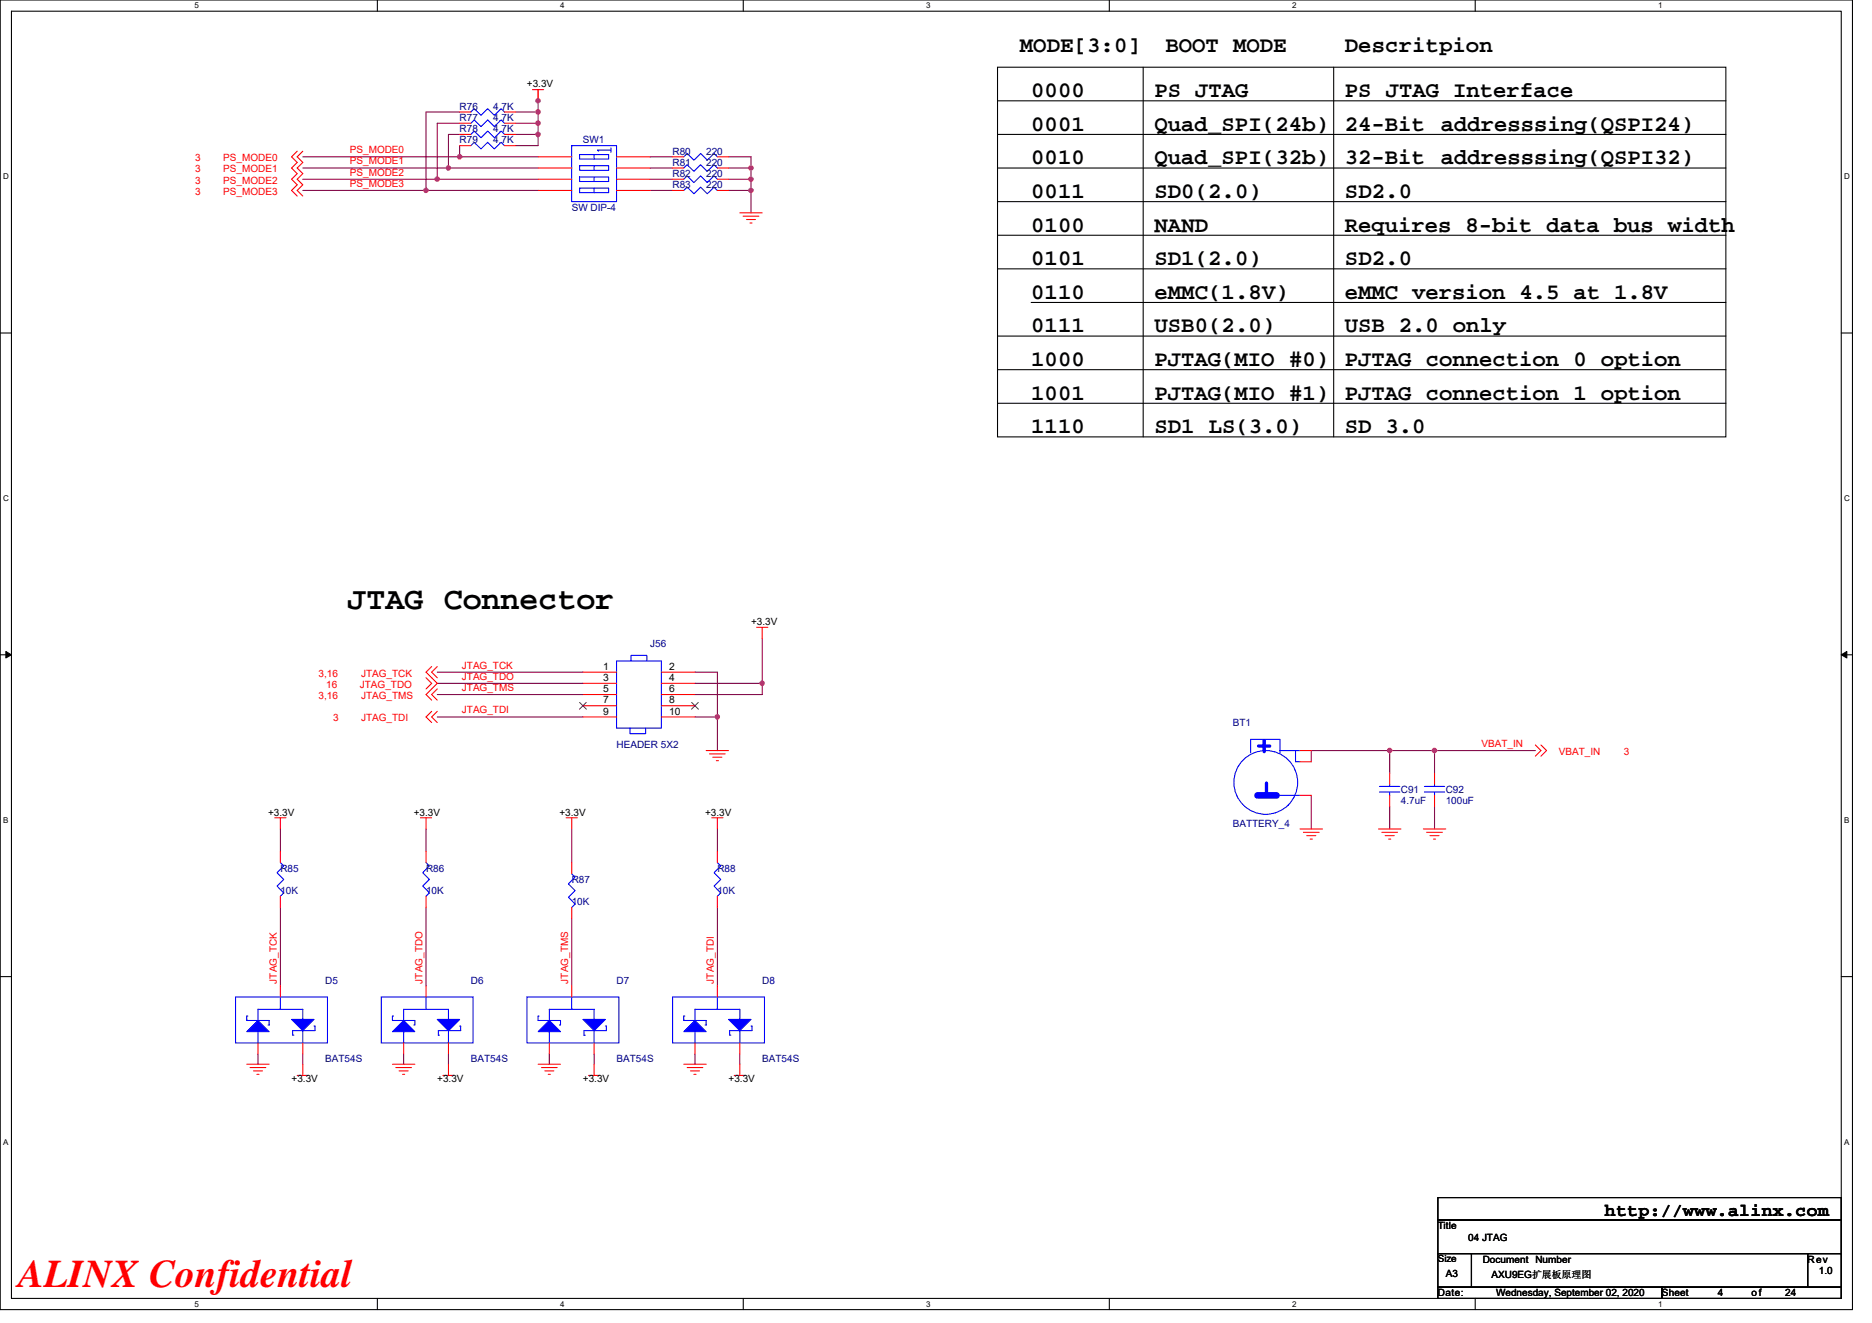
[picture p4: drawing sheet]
<svg xmlns="http://www.w3.org/2000/svg" width="297mm" height="210mm" viewBox="0 0 297 210" stroke-linecap="round" stroke-linejoin="round" font-family="sans-serif">
<path d="M0 0h293.9v207.9h-293.9zM1.8 1.8h290.4v204.3h-290.4z" fill="none" stroke="#000" stroke-width=".17"/>
<g fill="#fff">
<path d="M30.8 .2h.7v1.4h-.7z"/>
<path d="M30.8 206.3h.7v1.4h-.7z"/>
</g>
<path d="M59.9 0v1.8M59.9 206.1v1.8" fill="none" stroke="#000" stroke-width=".17"/>
<g fill="#fff">
<path d="M88.9 .2h.7v1.4h-.7z"/>
<path d="M88.9 206.3h.7v1.4h-.7z"/>
</g>
<path d="M117.9 0v1.8M117.9 206.1v1.8" fill="none" stroke="#000" stroke-width=".17"/>
<g fill="#fff">
<path d="M147 .2h.7v1.4h-.7z"/>
<path d="M147 206.3h.7v1.4h-.7z"/>
</g>
<path d="M176 0v1.8M176 206.1v1.8" fill="none" stroke="#000" stroke-width=".17"/>
<g fill="#fff">
<path d="M205 .2h.7v1.4h-.7z"/>
<path d="M205 206.3h.7v1.4h-.7z"/>
</g>
<path d="M234.1 0v1.8M234.1 206.1v1.8" fill="none" stroke="#000" stroke-width=".17"/>
<g fill="#fff">
<path d="M263.1 .2h.7v1.4h-.7z"/>
<path d="M263.1 206.3h.7v1.4h-.7z"/>
<path d="M.5 27.3h.9v1.4h-.9z"/>
<path d="M292.6 27.3h.9v1.4h-.9z"/>
<path d="M.5 78.4h.9v1.4h-.9z"/>
<path d="M292.6 78.4h.9v1.4h-.9z"/>
</g>
<path d="M0 52.9h1.8M292.2 52.9h1.7" fill="none" stroke="#000" stroke-width=".17"/>
<g fill="#fff">
<path d="M.5 129.5h.8v1.4h-.8z"/>
<path d="M292.6 129.5h.9v1.4h-.9z"/>
</g>
<path d="M0 103.9h1.8M292.2 103.9h1.7" fill="none" stroke="#000" stroke-width=".17"/>
<path d="M.9 103.4l.9 .5-.9 .5zM292.2 103.9l.8-.5v1z" fill="#000" stroke="#000" stroke-width=".16"/>
<g fill="#fff">
<path d="M.5 180.5h.8v1.4h-.8z"/>
<path d="M292.6 180.5h.9v1.4h-.9z"/>
</g>
<g fill="none" stroke="#000" stroke-width=".17">
<path d="M158.3 10.7h115.6v58.6h-115.6zM158.3 16h115.6M181.4 10.7v58.6M211.6 10.7v58.6M158.3 21.3h115.6M158.3 26.7h115.6M158.3 32h115.6M158.3 37.3h115.6M158.3 42.7h115.6M158.3 53.3h115.6M158.3 58.7h115.6M163.6 48h110.3"/>
<path d="M158.3 64h115.6M0 155h1.8M292.2 155h1.7M228.2 190.1h64v3.5h-64zM228.2 193.6h64v5.4h-64zM228.2 199h5.3v5.3h-5.3zM233.5 199h53.3v5.3h-53.3zM286.8 199h5.4v5.3h-5.4zM228.2 204.3h35.5v1.8h-35.5zM263.7 204.3h28.5v1.8h-28.5z"/>
</g>
<g fill="none" stroke="#800040" stroke-width=".17">
<path d="M72.9 19.6h-3.5v8.8M72.9 17.8h-5.3v12.4M81.8 17.8h3.6M81.8 19.6h3.6M85.4 17.8v1.8M85.4 19.6v1.7M85.4 14.2v3.6M48 30.2h19.6M48 26.7h23.2M48 28.4h21.4M48 24.9h24.9M67.6 30.2h17.8"/>
<path d="M69.4 28.4h16M71.2 26.7h14.2M72.9 24.9h12.5M72.9 23.1v1.8M72.9 21.3h-1.7v5.4M81.8 21.3h3.6M85.4 21.3v1.8h-3.6M103.2 24.9h3.5M103.2 26.7h3.5M103.2 28.4h3.5M103.2 30.2h3.5M115.6 28.4h3.6"/>
<path d="M115.6 30.2h3.6v3.6M115.6 24.9h3.6v1.8M115.6 26.7h3.6M119.2 28.4v1.8M119.2 26.7v1.7M69.4 106.7h23.1M69.4 108.5h23.1M69.4 110.2h23.1M69.4 113.8h23.1M110.3 106.7h3.5v7.1M110.3 108.5h10.6M110.3 113.8h3.5"/>
<path d="M113.8 113.8v5.3M120.9 108.5v1.7h-10.6M120.9 101.3v7.2M220.5 119.1h7.1v3.6M220.5 119.1h-12.4v1.8M220.5 119.1v3.6M227.6 119.1h16M44.5 131.6v3.5M67.6 131.6v3.5M90.7 131.6v5.3M113.8 131.6v3.5M208.1 126.2v5.4"/>
<path d="M220.5 128v3.6M227.6 128v3.6M44.5 144v12.5M67.6 144v12.5M90.7 145.8v10.7M113.8 144v12.5M40.9 167.3v1.6M48 167.3v1.6M64 167.3v1.6M71.2 167.3v1.6M87.2 167.3v1.6M94.3 167.3v1.6"/>
<path d="M110.3 167.3v1.6M117.4 167.3v1.6"/>
</g>
<g fill="#f0f" stroke="#f0f" stroke-width=".17">
<circle cx="72.9" cy="24.9" r=".35"/>
<circle cx="71.1" cy="26.7" r=".35"/>
<circle cx="69.4" cy="28.4" r=".35"/>
<circle cx="67.6" cy="30.2" r=".35"/>
<circle cx="85.4" cy="17.8" r=".35"/>
<circle cx="85.4" cy="21.3" r=".35"/>
<circle cx="85.4" cy="19.5" r=".35"/>
<circle cx="119.2" cy="28.4" r=".35"/>
<circle cx="119.2" cy="26.7" r=".35"/>
<circle cx="119.2" cy="30.2" r=".35"/>
<circle cx="227.6" cy="119.1" r=".35"/>
<circle cx="220.5" cy="119.1" r=".35"/>
<circle cx="85.4" cy="16" r=".35"/>
<circle cx="113.8" cy="113.8" r=".35"/>
<circle cx="120.9" cy="108.4" r=".35"/>
</g>
<g fill="none" stroke="#f00" stroke-width=".17">
<path d="M72.9 19.6h1.8M72.9 17.8h1.8M80 19.6h1.8M80 17.8h1.8M84.5 14.2h1.8M85.4 14.2v1.8M47.2 24l-.9 .9 .9 .9-.9 .9 .9 .9-.9 .8 .9 .9-.9 .9 .9 .9M48 24l-.8 .9 .8 .9-.8 .9 .8 .9-.8 .8 .8 .9-.8 .9 .8 .9M72.9 23.1h1.8M72.9 21.3h1.8M80 23.1h1.8M80 21.3h1.8"/>
<path d="M85.4 24.9h5.3M85.4 26.7h5.3M85.4 28.4h5.3M85.4 30.2h5.3M97.8 24.9h5.4M97.8 26.7h5.4M97.8 28.4h5.4M97.8 30.2h5.4M106.7 30.2h1.8M106.7 24.9h1.8M106.7 26.7h1.8M106.7 28.4h1.8"/>
<path d="M113.8 30.2h1.8M113.8 24.9h1.8M113.8 26.7h1.8M113.8 28.4h1.8M117.4 33.8h3.5M117.9 34.3h2.5M118.4 34.8h1.5M119 35.4h.3M120.1 99.6h1.7M120.9 99.6v1.7M67.6 107.6l.9 .9-.9 .8M68.5 105.8l-.9 .9 1.8 1.8-1.8 1.7 .9 .9"/>
<path d="M68.5 112.9l-.9 .9 .9 .9M69.4 105.8l-.9 .9 .9 .9M69.4 109.3l-.9 .9 .9 .9M69.4 112.9l-.9 .9 .9 .9M92.5 106.7h5.3M92.5 108.5h5.3M92.5 110.2h5.3M92.5 112h5.3M92.5 113.8h5.3M104.9 106.7h5.4M104.9 108.5h5.4M104.9 110.2h5.4"/>
<path d="M104.9 112h5.4M104.9 113.8h5.4M112.1 119.1h3.5M112.6 119.7h2.5M206.3 119.1h1.8M243.6 118.2l.9 .9-.9 .9M244.5 118.2l.9 .9-.9 .9M43.6 129.8h1.8M44.5 129.8v1.8M44.5 135.1v1.8M66.7 129.8h1.8M67.6 129.8v1.8"/>
<path d="M67.6 135.1v1.8M89.8 129.8h1.8M90.7 129.8v1.8M90.7 136.9v1.8M112.9 129.8h1.8M113.1 120.2h1.5M113.7 120.7h.3M113.8 129.8v1.8M113.8 135.1v1.8M206.3 131.6h3.5M206.3 126.2h1.8M206.3 120.9h1.8"/>
<path d="M206.8 132.1h2.5M207.3 132.6h1.5M207.9 133.2h.3M218.7 131.6h3.6M219.3 132.1h2.5M219.8 132.6h1.4M220.3 133.2h.4M220.5 122.7v1.8M220.5 126.2v1.8M225.8 131.6h3.6M226.4 132.1h2.5M226.9 132.6h1.4"/>
<path d="M227.5 133.2h.3M227.6 122.7v1.8M227.6 126.2v1.8M44.5 156.5v1.7M44.5 142.2v1.8M67.6 142.2v1.8M67.6 156.5v1.7M90.7 144v1.8M90.7 156.5v1.7M113.8 142.2v1.8M113.8 156.5v1.7M39.2 168.9h3.5"/>
<path d="M39.7 169.4h2.5M40.2 170h1.5M40.8 170.5h.3M40.9 165.5v1.8M47.2 170.7h1.7M48 165.5v1.8M48 168.9v1.8M62.3 168.9h3.5M62.8 169.4h2.5M63.3 170h1.5M63.9 170.5h.3M64 165.5v1.8"/>
<path d="M70.3 170.7h1.7M71.2 168.9v1.8M71.2 165.5v1.8M85.4 168.9h3.5M85.9 169.4h2.5M86.4 170h1.5M87 170.5h.3M87.2 165.5v1.8M93.4 170.7h1.8M94.3 168.9v1.8M94.3 165.5v1.8M108.5 168.9h3.6"/>
<path d="M109 169.4h2.5M109.6 170h1.4M110.1 170.5h.3M110.3 165.5v1.8M116.5 170.7h1.8M117.4 168.9v1.8M117.4 165.5v1.8"/>
</g>
<g fill="none" stroke="#00f" stroke-width=".17">
<path d="M74.7 19.6l.5-.6 1.1 1.1 1.1-1.1 1 1.1 1.1-1.1 .5 .6M74.7 17.8l.5-.5 1.1 1 1.1-1 1 1 1.1-1 .5 .5M74.7 23.1l.5-.5 1.1 1 1.1-1 1 1 1.1-1 .5 .5M74.7 21.3l.5-.5 1.1 1.1 1.1-1.1 1 1.1 1.1-1.1 .5 .5M90.7 23.1h7.1v8.9h-7.1zM92 24.5h4.6v.8h-4.6zM92 26.3h4.6v.7h-4.6zM92 28.1h4.6v.7h-4.6zM92 29.9h4.6v.7h-4.6zM94.3 24.5v.8M94.3 26.3v.7M94.3 28.1v.7"/>
<path d="M94.3 29.9v.7M96.9 23.5v.7M96.9 23.8h-2.1l.2 .2M108.5 30.2l.5-.5 1.1 1.1 1.1-1.1 1 1.1 1.1-1.1 .5 .5M108.5 24.9l.5-.5 1.1 1 1.1-1 1 1 1.1-1 .5 .5M108.5 26.7l.5-.6 1.1 1.1 1.1-1.1 1 1.1 1.1-1.1 .5 .6M108.5 28.4l.5-.5 1.1 1.1 1.1-1.1 1 1.1 1.1-1.1 .5 .5M97.8 104.9h7.1v10.7h-7.1zM100 115.6v.9h2.4v-.9M100.1 104.9v-.9h2.5v.9M198.5 119.5v-2.2h4.6v2.2M203.1 119.1h3.2"/>
<path d="M205.6 119.1v1.8h.7M44.5 136.9l.5 .5-1 1.1 1 1.1-1 1 1 1.1-.5 .5M67.6 136.9l.5 .5-1 1.1 1 1.1-1 1 1 1.1-.5 .5M90.7 138.7l.5 .5-1 1.1 1 1.1-1 1 1 1.1-.5 .5M113.8 136.9l.6 .5-1.1 1.1 1.1 1.1-1.1 1 1.1 1.1-.6 .5M203.1 126.2h3.2M218.9 125.7h3.2M218.9 124.8h3.2M220.5 124.5v.3M220.5 125.7v.5M226 125.7h3.2M226 124.8h3.2"/>
<path d="M227.6 124.5v.3M227.6 125.7v.5M37.4 158.2h14.6v7.3h-14.6zM44.5 158.2v2M60.5 158.2h14.6v7.3h-14.6zM67.6 158.2v2M83.6 158.2h14.6v7.3h-14.6zM90.7 158.2v2M106.7 158.2h14.6v7.3h-14.6zM113.8 158.2v2M39.3 161.3h-.1v.7h3.5v.7h-.2M40.9 163.7v1.8"/>
<path d="M48 161.8v-1.6h-7.1v1.8M48 163.6v1.9M49.8 162.9h.2v.7h-3.6v.7h.2M62.4 161.3h-.1v.7h3.5v.7h-.1M64 163.7v1.8M71.2 161.8v-1.6h-7.2v1.8M71.2 163.6v1.9M72.9 162.9h.2v.7h-3.5v.7h.1M85.6 161.3h-.2v.7h3.5v.7h-.1M87.2 163.7v1.8M94.3 161.8v-1.6h-7.1v1.8M94.3 163.6v1.9"/>
<path d="M96.1 162.9h.1v.7h-3.5v.7h.2M108.7 161.3h-.2v.7h3.6v.7h-.2M110.3 163.7v1.8M117.4 161.8v-1.6h-7.1v1.8M117.4 163.6v1.9M119.2 162.9h.1v.7h-3.5v.7h.2"/>
<circle cx="200.8" cy="124.2" r="5.1"/>
</g>
<path d="M199.7 118.4h1.8M200.6 117.5v1.8M201 124.3v1.8" fill="none" stroke="#00f" stroke-width=".53"/>
<path d="M199.5 126.2h3.1" fill="none" stroke="#00f" stroke-width="1.1"/>
<path d="M92 111.5l1 1.1M93 111.5l-1.1 1.1M109.7 111.5l1.1 1.1M110.8 111.5l-1.1 1.1" fill="none" stroke="#804000" stroke-width=".16"/>
<g fill="#00f" stroke="#00f" stroke-width=".17">
<path d="M110.3 162l1.8 1.7h-3.6z" fill-rule="evenodd"/>
<path d="M115.6 161.8h3.6l-1.8 1.8z" fill-rule="evenodd"/>
<path d="M87.2 162l1.7 1.7h-3.5z" fill-rule="evenodd"/>
<path d="M92.5 161.8h3.6l-1.8 1.8z" fill-rule="evenodd"/>
<path d="M40.9 162l1.8 1.7h-3.5z" fill-rule="evenodd"/>
<path d="M46.3 161.8h3.5l-1.8 1.8z" fill-rule="evenodd"/>
<path d="M64 162l1.8 1.7h-3.5z" fill-rule="evenodd"/>
<path d="M69.4 161.8h3.5l-1.7 1.8z" fill-rule="evenodd"/>
</g>
<text font-size="6.2" fill="#f00" x="2.9" y="204.3">ALINX Confidential</text>
<text font-size="5" x="55.2" y="96.7">JTAG Connector</text>
<g font-size="3.5">
<text x="161.8" y="8.3">MODE[3:0]</text>
<text x="185" y="8.3">BOOT MODE</text>
<text x="213.4" y="8.3">Descritpion</text>
<text x="163.6" y="15.4">0000</text>
<text x="183.2" y="15.4">PS JTAG</text>
<text x="213.4" y="15.4">PS JTAG Interface</text>
<text x="163.6" y="20.8">0001</text>
<text x="183.2" y="20.8">Quad_SPI(24b)</text>
<text x="213.4" y="20.8">24-Bit</text>
<text x="228.6" y="20.8">addresssing(QSPI24)</text>
<text x="163.6" y="26.1">0010</text>
<text x="183.2" y="26.1">Quad_SPI(32b)</text>
<text x="213.4" y="26.1">32-Bit</text>
<text x="228.6" y="26.1">addresssing(QSPI32)</text>
<text x="163.6" y="31.4">0011</text>
<text x="183.2" y="31.4">SD0(2.0)</text>
<text x="213.4" y="31.4">SD2.0</text>
<text x="163.6" y="36.8">0100</text>
<text x="183.2" y="36.8">NAND</text>
<text x="213.4" y="36.8">Requires 8-bit data bus width</text>
<text x="163.6" y="42.1">0101</text>
<text x="163.6" y="47.4">0110</text>
<text x="183.2" y="42.1">SD1(2.0)</text>
<text x="183.2" y="47.4">eMMC(1.8V)</text>
<text x="213.4" y="42.1">SD2.0</text>
<text x="213.4" y="47.4">eMMC version 4.5 at 1.8V</text>
<text x="163.6" y="52.8">0111</text>
<text x="183.2" y="52.8">USB0(2.0)</text>
<text x="213.4" y="52.8">USB 2.0 only</text>
<text x="163.6" y="58.1">1000</text>
<text x="183.2" y="58.1">PJTAG(MIO #0)</text>
<text x="213.4" y="58.1">PJTAG connection 0 option</text>
<text x="163.6" y="63.4">1001</text>
<text x="183.2" y="63.4">PJTAG(MIO #1)</text>
<text x="213.4" y="63.4">PJTAG connection 1 option</text>
<text x="163.6" y="68.8">1110</text>
<text x="183.2" y="68.8">SD1 LS(3.0)</text>
<text x="213.4" y="68.8">SD 3.0</text>
</g>
<text font-size="2.8" x="254.7" y="193">http://www.alinx.com</text>
<g font-size="1.6" fill="#000080">
<text x="72.9" y="17.4">R76</text>
<text x="78.3" y="17.4">4.7K</text>
<text x="72.9" y="22.8">R79</text>
<text x="72.9" y="19.2">R77</text>
<text x="72.9" y="21">R78</text>
<text x="78.3" y="22.8">4.7K</text>
<text x="78.3" y="19.2">4.7K</text>
<text x="78.3" y="21">4.7K</text>
<text x="92.5" y="22.8">SW1</text>
<text x="106.7" y="29.9">R83</text>
<text x="106.7" y="24.5">R80</text>
<text x="106.7" y="26.3">R81</text>
<text x="106.7" y="28.1">R82</text>
<text x="112.1" y="29.9">220</text>
<text x="112.1" y="24.5">220</text>
<text x="112.1" y="26.3">220</text>
<text x="112.1" y="28.1">220</text>
<text x="90.7" y="33.4">SW DIP-4</text>
<text x="103.2" y="102.8">J56</text>
<text x="97.8" y="118.8">HEADER 5X2</text>
<text x="195.6" y="115.2">BT1</text>
<text x="222.3" y="125.9">C91</text>
<text x="229.4" y="125.9">C92</text>
<text x="195.6" y="131.2">BATTERY_4</text>
<text x="222.3" y="127.7">4.7uF</text>
<text x="229.4" y="127.7">100uF</text>
<text x="44.5" y="138.3">R85</text>
<text x="44.5" y="141.9">10K</text>
<text x="67.6" y="138.3">R86</text>
<text x="67.6" y="141.9">10K</text>
<text x="90.7" y="140.1">R87</text>
<text x="90.7" y="143.7">10K</text>
<text x="113.8" y="138.3">R88</text>
<text x="113.8" y="141.9">10K</text>
<text x="51.6" y="156.1">D5</text>
<text x="74.7" y="156.1">D6</text>
<text x="97.8" y="156.1">D7</text>
<text x="120.9" y="156.1">D8</text>
<text x="51.6" y="168.6">BAT54S</text>
<text x="74.7" y="168.6">BAT54S</text>
<text x="97.8" y="168.6">BAT54S</text>
<text x="120.9" y="168.6">BAT54S</text>
</g>
<g font-size="1.6">
<text x="83.6" y="13.9">+3.3V</text>
<text x="119.2" y="99.2">+3.3V</text>
<text x="95.7" y="106.3">1</text>
<text x="106.2" y="106.3">2</text>
<text x="95.7" y="108.1">3</text>
<text x="95.7" y="109.9">5</text>
<text x="95.7" y="111.6">7</text>
<text x="95.7" y="113.4">9</text>
<text x="106.2" y="108.1">4</text>
<text x="106.2" y="109.9">6</text>
<text x="106.2" y="111.6">8</text>
<text x="106.2" y="113.4">10</text>
<text x="42.5" y="129.4">+3.3V</text>
<text x="65.7" y="129.4">+3.3V</text>
<text x="88.8" y="129.4">+3.3V</text>
<text x="111.9" y="129.4">+3.3V</text>
<text x="46.3" y="171.7">+3.3V</text>
<text x="69.4" y="171.7">+3.3V</text>
<text x="92.5" y="171.7">+3.3V</text>
<text x="115.6" y="171.7">+3.3V</text>
<text x="228.2" y="195.1">Title</text>
<text x="233" y="197">04 JTAG</text>
<text x="228.2" y="200.4">Size</text>
<text x="229.4" y="202.7">A3</text>
<text x="235.3" y="200.4">Document Number</text>
<text x="236.7" y="202.9">AXU9EG扩展板原理图</text>
<text x="286.8" y="200.4">Rev</text>
<text x="288.6" y="202.2">1.0</text>
<text x="228.2" y="205.7">Date:</text>
<text x="237.4" y="205.7">Wednesday, September 02, 2020</text>
<text x="263.7" y="205.7">Sheet</text>
<text x="272.6" y="205.7">4</text>
<text x="277.9" y="205.7">of</text>
<text x="283.3" y="205.7">24</text>
</g>
<g font-size="1.6" fill="#f00">
<text x="31" y="25.6">3</text>
<text x="31" y="29.1">3</text>
<text x="31" y="27.4">3</text>
<text x="35.4" y="25.6">PS_MODE0</text>
<text x="35.4" y="29.1">PS_MODE2</text>
<text x="35.4" y="27.4">PS_MODE1</text>
<text x="55.5" y="24.3">PS_MODE0</text>
<text x="55.5" y="27.9">PS_MODE2</text>
<text x="55.5" y="26.1">PS_MODE1</text>
<text x="55.5" y="29.7">PS_MODE3</text>
<text x="31" y="30.9">3</text>
<text x="35.4" y="30.9">PS_MODE3</text>
<text x="50.5" y="107.4">3,16</text>
<text x="57.3" y="107.4">JTAG_TCK</text>
<text x="73.3" y="106.1">JTAG_TCK</text>
<text x="73.3" y="107.9">JTAG_TDO</text>
<text x="50.5" y="110.9">3,16</text>
<text x="51.8" y="109.2">16</text>
<text x="57.1" y="109.2">JTAG_TDO</text>
<text x="57.3" y="110.9">JTAG_TMS</text>
<text x="73.3" y="109.7">JTAG_TMS</text>
<text x="73.3" y="113.2">JTAG_TDI</text>
<text x="52.8" y="114.5">3</text>
<text x="57.3" y="114.5">JTAG_TDI</text>
<text x="235.1" y="118.6">VBAT_IN</text>
<text x="247.4" y="119.8">VBAT_IN</text>
<text x="257.7" y="119.8">3</text>
<text x="43.9" y="156.1" transform="rotate(-90 43.9 156.1)">JTAG_TCK</text>
<text x="67" y="156.1" transform="rotate(-90 67 156.1)">JTAG_TDO</text>
<text x="90.1" y="156.1" transform="rotate(-90 90.1 156.1)">JTAG_TMS</text>
<text x="113.3" y="156.1" transform="rotate(-90 113.3 156.1)">JTAG_TDI</text>
</g>
<g font-size="1.3">
<text x="30.8" y="1.3">5</text>
<text x="88.9" y="1.3">4</text>
<text x="147" y="1.3">3</text>
<text x="205" y="1.3">2</text>
<text x="263.1" y="1.3">1</text>
<text x=".5" y="28.4">D</text>
<text x="292.6" y="28.4">D</text>
<text x=".5" y="79.5">C</text>
<text x="292.6" y="79.5">C</text>
<text x=".5" y="130.6">B</text>
<text x="292.6" y="130.6">B</text>
<text x=".5" y="181.7">A</text>
<text x="292.6" y="181.7">A</text>
<text x="30.8" y="207.4">5</text>
<text x="88.9" y="207.4">4</text>
<text x="147" y="207.4">3</text>
<text x="205" y="207.4">2</text>
<text x="263.1" y="207.4">1</text>
</g>
</svg>
